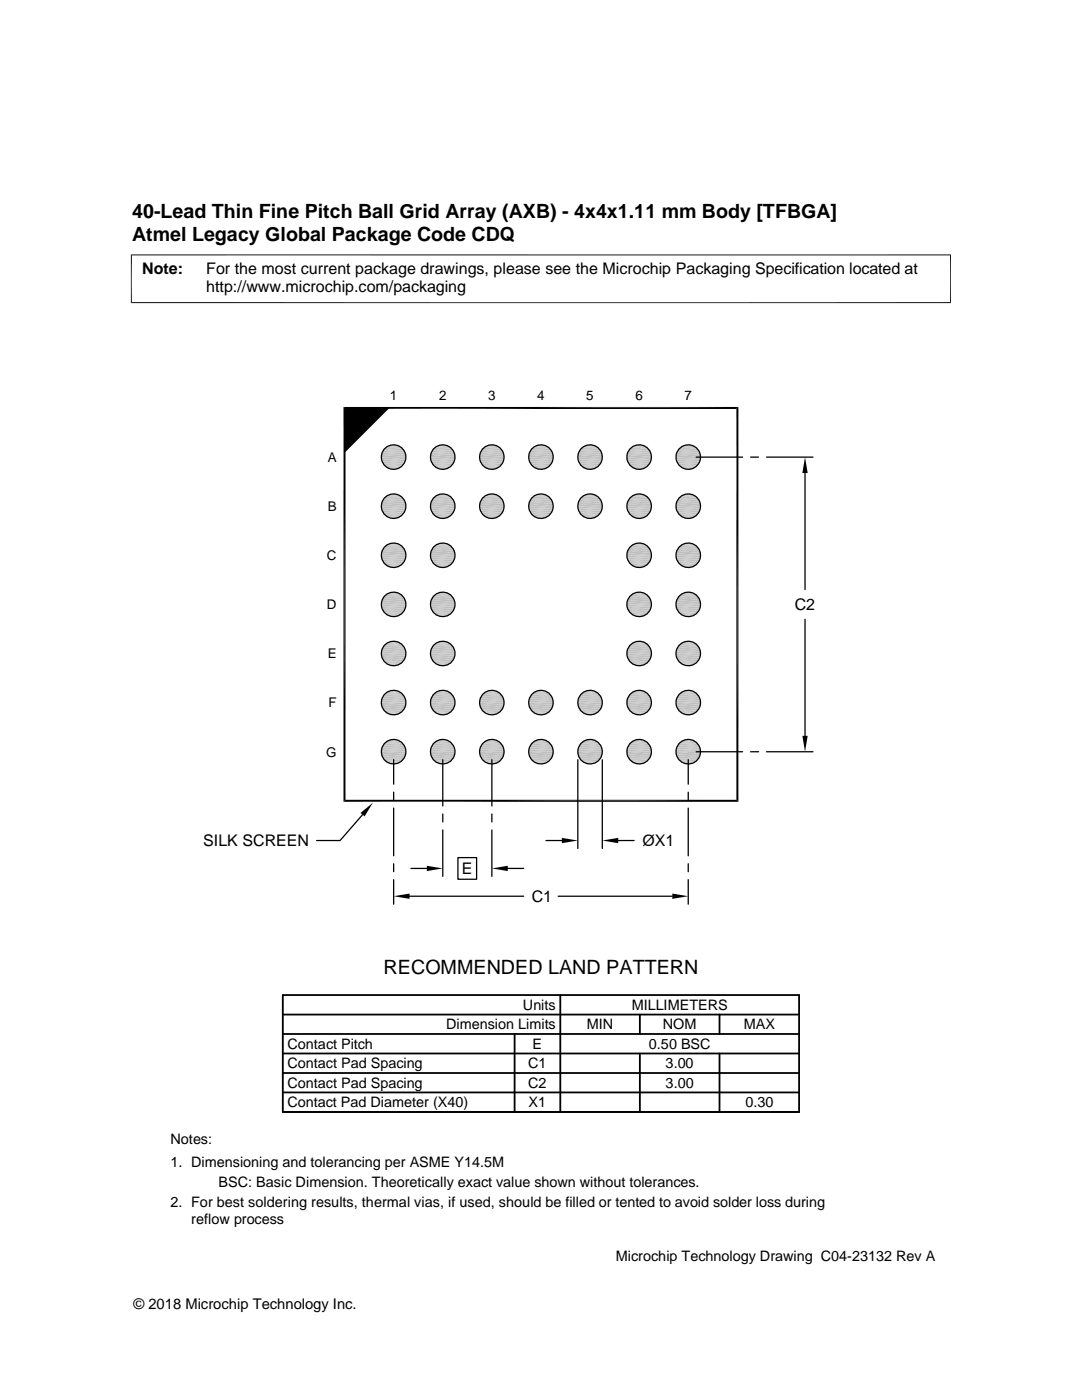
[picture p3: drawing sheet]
<svg xmlns="http://www.w3.org/2000/svg" width="216mm" height="279mm" viewBox="0 0 216 279" stroke-linecap="round" stroke-linejoin="round" font-family="sans-serif">
<path d="M68.7 81.4h8.8l-8.8 8.8z" fill="#000"/>
<path d="M68.5 81.4h78.8M68.7 81.2v78.8M147.1 81.2v78.8M68.5 159.8h78.8" fill="none" stroke="#000" stroke-width=".4"/>
<path d="M77.5 81.4l-8.8 8.8" fill="none" stroke="#000" stroke-width=".25"/>
<g fill="#c0c0c0">
<path d="M136.7 88.9h1.3z"/>
<path d="M137.1 88.8l.9 .1z"/>
<path d="M126.9 88.9h1.3z"/>
<path d="M127.3 88.8l.9 .1z"/>
<path d="M117.1 88.9h1.3z"/>
<path d="M117.5 88.8l.9 .1z"/>
<path d="M107.3 88.9h1.3z"/>
<path d="M107.7 88.8l.9 .1z"/>
<path d="M97.5 88.9h1.3z"/>
<path d="M97.9 88.8l.9 .1z"/>
<path d="M87.7 88.9h1.3z"/>
<path d="M88.1 88.8l.9 .1z"/>
<path d="M77.9 88.9h1.3z"/>
<path d="M78.3 88.8l.9 .1z"/>
</g>
<path d="M136.2 88.9h2.2" fill="none" stroke="#c0c0c0" stroke-width=".2"/>
<path d="M136.7 88.9h1.3l.4 .1z" fill="#c0c0c0"/>
<path d="M126.4 88.9h2.2" fill="none" stroke="#c0c0c0" stroke-width=".2"/>
<path d="M126.9 88.9h1.3l.4 .1z" fill="#c0c0c0"/>
<path d="M116.6 88.9h2.2" fill="none" stroke="#c0c0c0" stroke-width=".2"/>
<path d="M117.1 88.9h1.3l.4 .1z" fill="#c0c0c0"/>
<path d="M106.8 88.9h2.2" fill="none" stroke="#c0c0c0" stroke-width=".2"/>
<path d="M107.3 88.9h1.3l.4 .1z" fill="#c0c0c0"/>
<path d="M97 88.9h2.2" fill="none" stroke="#c0c0c0" stroke-width=".2"/>
<path d="M97.5 88.9h1.3l.4 .1z" fill="#c0c0c0"/>
<path d="M87.2 88.9h2.2" fill="none" stroke="#c0c0c0" stroke-width=".2"/>
<path d="M87.7 88.9h1.3l.4 .1z" fill="#c0c0c0"/>
<path d="M77.4 88.9h2.2" fill="none" stroke="#c0c0c0" stroke-width=".2"/>
<path d="M77.9 88.9h1.3l.4 .1z" fill="#c0c0c0"/>
<path d="M77.1 89.1h2.9M86.9 89.1h2.9M96.7 89.1h2.9M106.5 89.1h2.9M116.3 89.1h2.9M126.1 89.1h2.9M135.9 89.1h2.9" fill="none" stroke="#c0c0c0" stroke-width=".23"/>
<path d="M76.7 89.4h3.6M86.5 89.4h3.6M96.3 89.4h3.6M106.1 89.4h3.6M115.9 89.4h3.6M125.7 89.4h3.6M135.5 89.4h3.6" fill="none" stroke="#c0c0c0" stroke-width=".32"/>
<path d="M76.5 89.8h4.1M86.3 89.8h4.1M96.1 89.8h4.1M105.9 89.8h4.1M115.7 89.8h4.1M125.5 89.8h4.1M135.3 89.8h4.1" fill="none" stroke="#c0c0c0" stroke-width=".36"/>
<path d="M76.3 90.1h4.5M86.1 90.1h4.5M95.9 90.1h4.5M105.7 90.1h4.5M115.5 90.1h4.5M125.3 90.1h4.5M135.1 90.1h4.5" fill="none" stroke="#c0c0c0" stroke-width=".4"/>
<path d="M76.1 90.6h4.8M85.9 90.6h4.8M95.7 90.6h4.8M105.5 90.6h4.8M115.3 90.6h4.8M125.1 90.6h4.8M134.9 90.6h4.8" fill="none" stroke="#c0c0c0" stroke-width=".42"/>
<g fill="#c0c0c0">
<path d="M134.9 90.8l4.9 .4h-4.9z"/>
<path d="M134.9 90.8h4.8l.1 .4z"/>
<path d="M125.1 90.8l4.9 .4h-4.9z"/>
<path d="M125.1 90.8h4.8l.1 .4z"/>
<path d="M115.3 90.8l4.9 .4h-4.9z"/>
<path d="M115.3 90.8h4.8l.1 .4z"/>
<path d="M105.5 90.8l4.9 .4h-4.9z"/>
<path d="M105.5 90.8h4.8l.1 .4z"/>
<path d="M95.7 90.8l4.9 .4h-4.9z"/>
<path d="M95.7 90.8h4.8l.1 .4z"/>
<path d="M85.9 90.8l4.9 .4h-4.9z"/>
<path d="M85.9 90.8h4.8l.1 .4z"/>
<path d="M76.1 90.8l4.9 .4h-4.9z"/>
<path d="M76.1 90.8h4.8l.1 .4z"/>
</g>
<path d="M76.1 91.5h4.9M85.9 91.5h4.9M95.7 91.5h4.9M105.5 91.5h4.9M115.3 91.5h4.9M125.1 91.5h4.9M134.9 91.5h4.9" fill="none" stroke="#c0c0c0" stroke-width=".44"/>
<path d="M76.1 91.9h4.8M85.9 91.9h4.8M95.7 91.9h4.8M105.5 91.9h4.8M115.3 91.9h4.8M125.1 91.9h4.8M134.9 91.9h4.8" fill="none" stroke="#c0c0c0" stroke-width=".42"/>
<path d="M76.3 92.3h4.5M86.1 92.3h4.5M95.9 92.3h4.5M105.7 92.3h4.5M115.5 92.3h4.5M125.3 92.3h4.5M135.1 92.3h4.5" fill="none" stroke="#c0c0c0" stroke-width=".4"/>
<path d="M76.5 92.7h4.1M86.3 92.7h4.1M96.1 92.7h4.1M105.9 92.7h4.1M115.7 92.7h4.1M125.5 92.7h4.1M135.3 92.7h4.1" fill="none" stroke="#c0c0c0" stroke-width=".38"/>
<path d="M76.7 93h3.6M86.5 93h3.6M96.3 93h3.6M106.1 93h3.6M115.9 93h3.6M125.7 93h3.6M135.5 93h3.6" fill="none" stroke="#c0c0c0" stroke-width=".3"/>
<path d="M77.1 93.3h2.9M86.9 93.3h2.9M96.7 93.3h2.9M106.5 93.3h2.9M116.3 93.3h2.9M126.1 93.3h2.9M135.9 93.3h2.9" fill="none" stroke="#c0c0c0" stroke-width=".23"/>
<path d="M136.2 93.4l1.8 .2h-1.3z" fill="#c0c0c0"/>
<path d="M136.2 93.5h2.2" fill="none" stroke="#c0c0c0" stroke-width=".2"/>
<path d="M126.4 93.4l1.8 .2h-1.3z" fill="#c0c0c0"/>
<path d="M126.4 93.5h2.2" fill="none" stroke="#c0c0c0" stroke-width=".2"/>
<path d="M116.6 93.4l1.8 .2h-1.3z" fill="#c0c0c0"/>
<path d="M116.6 93.5h2.2" fill="none" stroke="#c0c0c0" stroke-width=".2"/>
<path d="M106.8 93.4l1.8 .2h-1.3z" fill="#c0c0c0"/>
<path d="M106.8 93.5h2.2" fill="none" stroke="#c0c0c0" stroke-width=".2"/>
<path d="M97 93.4l1.8 .2h-1.3z" fill="#c0c0c0"/>
<path d="M97 93.5h2.2" fill="none" stroke="#c0c0c0" stroke-width=".2"/>
<path d="M87.2 93.4l1.8 .2h-1.3z" fill="#c0c0c0"/>
<path d="M87.2 93.5h2.2" fill="none" stroke="#c0c0c0" stroke-width=".2"/>
<path d="M77.4 93.4l1.8 .2h-1.3z" fill="#c0c0c0"/>
<path d="M77.4 93.5h2.2" fill="none" stroke="#c0c0c0" stroke-width=".2"/>
<g fill="#c0c0c0">
<path d="M136.7 93.6l.9 .1z"/>
<path d="M136.7 93.6h1.3z"/>
<path d="M126.9 93.6l.9 .1z"/>
<path d="M126.9 93.6h1.3z"/>
<path d="M117.1 93.6l.9 .1z"/>
<path d="M117.1 93.6h1.3z"/>
<path d="M107.3 93.6l.9 .1z"/>
<path d="M107.3 93.6h1.3z"/>
<path d="M97.5 93.6l.9 .1z"/>
<path d="M97.5 93.6h1.3z"/>
<path d="M87.7 93.6l.9 .1z"/>
<path d="M87.7 93.6h1.3z"/>
<path d="M77.9 93.6l.9 .1z"/>
<path d="M77.9 93.6h1.3z"/>
<path d="M136.7 98.7h1.3z"/>
<path d="M137.1 98.6l.9 .1z"/>
<path d="M126.9 98.7h1.3z"/>
<path d="M127.3 98.6l.9 .1z"/>
<path d="M117.1 98.7h1.3z"/>
<path d="M117.5 98.6l.9 .1z"/>
<path d="M107.3 98.7h1.3z"/>
<path d="M107.7 98.6l.9 .1z"/>
<path d="M97.5 98.7h1.3z"/>
<path d="M97.9 98.6l.9 .1z"/>
<path d="M87.7 98.7h1.3z"/>
<path d="M88.1 98.6l.9 .1z"/>
<path d="M77.9 98.7h1.3z"/>
<path d="M78.3 98.6l.9 .1z"/>
</g>
<path d="M136.2 98.7h2.2" fill="none" stroke="#c0c0c0" stroke-width=".2"/>
<path d="M136.7 98.7h1.3l.4 .1z" fill="#c0c0c0"/>
<path d="M126.4 98.7h2.2" fill="none" stroke="#c0c0c0" stroke-width=".2"/>
<path d="M126.9 98.7h1.3l.4 .1z" fill="#c0c0c0"/>
<path d="M116.6 98.7h2.2" fill="none" stroke="#c0c0c0" stroke-width=".2"/>
<path d="M117.1 98.7h1.3l.4 .1z" fill="#c0c0c0"/>
<path d="M106.8 98.7h2.2" fill="none" stroke="#c0c0c0" stroke-width=".2"/>
<path d="M107.3 98.7h1.3l.4 .1z" fill="#c0c0c0"/>
<path d="M97 98.7h2.2" fill="none" stroke="#c0c0c0" stroke-width=".2"/>
<path d="M97.5 98.7h1.3l.4 .1z" fill="#c0c0c0"/>
<path d="M87.2 98.7h2.2" fill="none" stroke="#c0c0c0" stroke-width=".2"/>
<path d="M87.7 98.7h1.3l.4 .1z" fill="#c0c0c0"/>
<path d="M77.4 98.7h2.2" fill="none" stroke="#c0c0c0" stroke-width=".2"/>
<path d="M77.9 98.7h1.3l.4 .1z" fill="#c0c0c0"/>
<path d="M77.1 98.9h2.9M86.9 98.9h2.9M96.7 98.9h2.9M106.5 98.9h2.9M116.3 98.9h2.9M126.1 98.9h2.9M135.9 98.9h2.9" fill="none" stroke="#c0c0c0" stroke-width=".23"/>
<path d="M76.7 99.2h3.6M86.5 99.2h3.6M96.3 99.2h3.6M106.1 99.2h3.6M115.9 99.2h3.6M125.7 99.2h3.6M135.5 99.2h3.6" fill="none" stroke="#c0c0c0" stroke-width=".32"/>
<path d="M76.5 99.6h4.1M86.3 99.6h4.1M96.1 99.6h4.1M105.9 99.6h4.1M115.7 99.6h4.1M125.5 99.6h4.1M135.3 99.6h4.1" fill="none" stroke="#c0c0c0" stroke-width=".36"/>
<path d="M76.3 99.9h4.5M86.1 99.9h4.5M95.9 99.9h4.5M105.7 99.9h4.5M115.5 99.9h4.5M125.3 99.9h4.5M135.1 99.9h4.5" fill="none" stroke="#c0c0c0" stroke-width=".4"/>
<path d="M76.1 100.4h4.8M85.9 100.4h4.8M95.7 100.4h4.8M105.5 100.4h4.8M115.3 100.4h4.8M125.1 100.4h4.8M134.9 100.4h4.8" fill="none" stroke="#c0c0c0" stroke-width=".42"/>
<g fill="#c0c0c0">
<path d="M134.9 100.6l4.9 .4h-4.9z"/>
<path d="M134.9 100.6h4.8l.1 .4z"/>
<path d="M125.1 100.6l4.9 .4h-4.9z"/>
<path d="M125.1 100.6h4.8l.1 .4z"/>
<path d="M115.3 100.6l4.9 .4h-4.9z"/>
<path d="M115.3 100.6h4.8l.1 .4z"/>
<path d="M105.5 100.6l4.9 .4h-4.9z"/>
<path d="M105.5 100.6h4.8l.1 .4z"/>
<path d="M95.7 100.6l4.9 .4h-4.9z"/>
<path d="M95.7 100.6h4.8l.1 .4z"/>
<path d="M85.9 100.6l4.9 .4h-4.9z"/>
<path d="M85.9 100.6h4.8l.1 .4z"/>
<path d="M76.1 100.6l4.9 .4h-4.9z"/>
<path d="M76.1 100.6h4.8l.1 .4z"/>
</g>
<path d="M76.1 101.3h4.9M85.9 101.3h4.9M95.7 101.3h4.9M105.5 101.3h4.9M115.3 101.3h4.9M125.1 101.3h4.9M134.9 101.3h4.9" fill="none" stroke="#c0c0c0" stroke-width=".44"/>
<path d="M76.1 101.7h4.8M85.9 101.7h4.8M95.7 101.7h4.8M105.5 101.7h4.8M115.3 101.7h4.8M125.1 101.7h4.8M134.9 101.7h4.8" fill="none" stroke="#c0c0c0" stroke-width=".42"/>
<path d="M76.3 102.1h4.5M86.1 102.1h4.5M95.9 102.1h4.5M105.7 102.1h4.5M115.5 102.1h4.5M125.3 102.1h4.5M135.1 102.1h4.5" fill="none" stroke="#c0c0c0" stroke-width=".4"/>
<path d="M76.5 102.5h4.1M86.3 102.5h4.1M96.1 102.5h4.1M105.9 102.5h4.1M115.7 102.5h4.1M125.5 102.5h4.1M135.3 102.5h4.1" fill="none" stroke="#c0c0c0" stroke-width=".36"/>
<path d="M76.7 102.8h3.6M86.5 102.8h3.6M96.3 102.8h3.6M106.1 102.8h3.6M115.9 102.8h3.6M125.7 102.8h3.6M135.5 102.8h3.6" fill="none" stroke="#c0c0c0" stroke-width=".32"/>
<path d="M77.1 103.1h2.9M86.9 103.1h2.9M96.7 103.1h2.9M106.5 103.1h2.9M116.3 103.1h2.9M126.1 103.1h2.9M135.9 103.1h2.9" fill="none" stroke="#c0c0c0" stroke-width=".23"/>
<path d="M136.2 103.2l1.8 .2h-1.3z" fill="#c0c0c0"/>
<path d="M136.2 103.3h2.2" fill="none" stroke="#c0c0c0" stroke-width=".2"/>
<path d="M126.4 103.2l1.8 .2h-1.3z" fill="#c0c0c0"/>
<path d="M126.4 103.3h2.2" fill="none" stroke="#c0c0c0" stroke-width=".2"/>
<path d="M116.6 103.2l1.8 .2h-1.3z" fill="#c0c0c0"/>
<path d="M116.6 103.3h2.2" fill="none" stroke="#c0c0c0" stroke-width=".2"/>
<path d="M106.8 103.2l1.8 .2h-1.3z" fill="#c0c0c0"/>
<path d="M106.8 103.3h2.2" fill="none" stroke="#c0c0c0" stroke-width=".2"/>
<path d="M97 103.2l1.8 .2h-1.3z" fill="#c0c0c0"/>
<path d="M97 103.3h2.2" fill="none" stroke="#c0c0c0" stroke-width=".2"/>
<path d="M87.2 103.2l1.8 .2h-1.3z" fill="#c0c0c0"/>
<path d="M87.2 103.3h2.2" fill="none" stroke="#c0c0c0" stroke-width=".2"/>
<path d="M77.4 103.2l1.8 .2h-1.3z" fill="#c0c0c0"/>
<path d="M77.4 103.3h2.2" fill="none" stroke="#c0c0c0" stroke-width=".2"/>
<g fill="#c0c0c0">
<path d="M136.7 103.4l.9 .1z"/>
<path d="M136.7 103.4h1.3z"/>
<path d="M126.9 103.4l.9 .1z"/>
<path d="M126.9 103.4h1.3z"/>
<path d="M117.1 103.4l.9 .1z"/>
<path d="M117.1 103.4h1.3z"/>
<path d="M107.3 103.4l.9 .1z"/>
<path d="M107.3 103.4h1.3z"/>
<path d="M97.5 103.4l.9 .1z"/>
<path d="M97.5 103.4h1.3z"/>
<path d="M87.7 103.4l.9 .1z"/>
<path d="M87.7 103.4h1.3z"/>
<path d="M77.9 103.4l.9 .1z"/>
<path d="M77.9 103.4h1.3z"/>
<path d="M136.7 108.5h1.3z"/>
<path d="M137.1 108.4l.9 .1z"/>
<path d="M126.9 108.5h1.3z"/>
<path d="M127.3 108.4l.9 .1z"/>
<path d="M87.7 108.5h1.3z"/>
<path d="M88.1 108.4l.9 .1z"/>
<path d="M77.9 108.5h1.3z"/>
<path d="M78.3 108.4l.9 .1z"/>
</g>
<path d="M136.2 108.5h2.2" fill="none" stroke="#c0c0c0" stroke-width=".2"/>
<path d="M136.7 108.5h1.3l.4 .1z" fill="#c0c0c0"/>
<path d="M126.4 108.5h2.2" fill="none" stroke="#c0c0c0" stroke-width=".2"/>
<path d="M126.9 108.5h1.3l.4 .1z" fill="#c0c0c0"/>
<path d="M87.2 108.5h2.2" fill="none" stroke="#c0c0c0" stroke-width=".2"/>
<path d="M87.7 108.5h1.3l.4 .1z" fill="#c0c0c0"/>
<path d="M77.4 108.5h2.2" fill="none" stroke="#c0c0c0" stroke-width=".2"/>
<path d="M77.9 108.5h1.3l.4 .1z" fill="#c0c0c0"/>
<path d="M77.1 108.7h2.9M86.9 108.7h2.9M126.1 108.7h2.9M135.9 108.7h2.9" fill="none" stroke="#c0c0c0" stroke-width=".23"/>
<path d="M76.7 109h3.6M86.5 109h3.6M125.7 109h3.6M135.5 109h3.6" fill="none" stroke="#c0c0c0" stroke-width=".32"/>
<path d="M76.5 109.4h4.1M86.3 109.4h4.1M125.5 109.4h4.1M135.3 109.4h4.1" fill="none" stroke="#c0c0c0" stroke-width=".36"/>
<path d="M76.3 109.7h4.5M86.1 109.7h4.5M125.3 109.7h4.5M135.1 109.7h4.5" fill="none" stroke="#c0c0c0" stroke-width=".4"/>
<path d="M76.1 110.2h4.8M85.9 110.2h4.8M125.1 110.2h4.8M134.9 110.2h4.8" fill="none" stroke="#c0c0c0" stroke-width=".42"/>
<g fill="#c0c0c0">
<path d="M134.9 110.4l4.9 .4h-4.9z"/>
<path d="M134.9 110.4h4.8l.1 .4z"/>
<path d="M125.1 110.4l4.9 .4h-4.9z"/>
<path d="M125.1 110.4h4.8l.1 .4z"/>
<path d="M85.9 110.4l4.9 .4h-4.9z"/>
<path d="M85.9 110.4h4.8l.1 .4z"/>
<path d="M76.1 110.4l4.9 .4h-4.9z"/>
<path d="M76.1 110.4h4.8l.1 .4z"/>
</g>
<path d="M76.1 111.1h4.9M85.9 111.1h4.9M125.1 111.1h4.9M134.9 111.1h4.9" fill="none" stroke="#c0c0c0" stroke-width=".44"/>
<path d="M76.1 111.5h4.8M85.9 111.5h4.8M125.1 111.5h4.8M134.9 111.5h4.8" fill="none" stroke="#c0c0c0" stroke-width=".42"/>
<path d="M76.3 111.9h4.5M86.1 111.9h4.5M125.3 111.9h4.5M135.1 111.9h4.5" fill="none" stroke="#c0c0c0" stroke-width=".4"/>
<path d="M76.5 112.3h4.1M86.3 112.3h4.1M125.5 112.3h4.1M135.3 112.3h4.1" fill="none" stroke="#c0c0c0" stroke-width=".36"/>
<path d="M76.7 112.6h3.6M86.5 112.6h3.6M125.7 112.6h3.6M135.5 112.6h3.6" fill="none" stroke="#c0c0c0" stroke-width=".32"/>
<path d="M77.1 112.9h2.9M86.9 112.9h2.9M126.1 112.9h2.9M135.9 112.9h2.9" fill="none" stroke="#c0c0c0" stroke-width=".23"/>
<path d="M136.2 113l1.8 .2h-1.3z" fill="#c0c0c0"/>
<path d="M136.2 113.1h2.2" fill="none" stroke="#c0c0c0" stroke-width=".2"/>
<path d="M126.4 113l1.8 .2h-1.3z" fill="#c0c0c0"/>
<path d="M126.4 113.1h2.2" fill="none" stroke="#c0c0c0" stroke-width=".2"/>
<path d="M87.2 113l1.8 .2h-1.3z" fill="#c0c0c0"/>
<path d="M87.2 113.1h2.2" fill="none" stroke="#c0c0c0" stroke-width=".2"/>
<path d="M77.4 113l1.8 .2h-1.3z" fill="#c0c0c0"/>
<path d="M77.4 113.1h2.2" fill="none" stroke="#c0c0c0" stroke-width=".2"/>
<g fill="#c0c0c0">
<path d="M136.7 113.2l.9 .1z"/>
<path d="M136.7 113.2h1.3z"/>
<path d="M126.9 113.2l.9 .1z"/>
<path d="M126.9 113.2h1.3z"/>
<path d="M87.7 113.2l.9 .1z"/>
<path d="M87.7 113.2h1.3z"/>
<path d="M77.9 113.2l.9 .1z"/>
<path d="M77.9 113.2h1.3z"/>
<path d="M136.7 118.3h1.3z"/>
<path d="M137.1 118.2l.9 .1z"/>
<path d="M126.9 118.3h1.3z"/>
<path d="M127.3 118.2l.9 .1z"/>
<path d="M87.7 118.3h1.3z"/>
<path d="M88.1 118.2l.9 .1z"/>
<path d="M77.9 118.3h1.3z"/>
<path d="M78.3 118.2l.9 .1z"/>
</g>
<path d="M136.2 118.3h2.2" fill="none" stroke="#c0c0c0" stroke-width=".2"/>
<path d="M136.7 118.3h1.3l.4 .1z" fill="#c0c0c0"/>
<path d="M126.4 118.3h2.2" fill="none" stroke="#c0c0c0" stroke-width=".2"/>
<path d="M126.9 118.3h1.3l.4 .1z" fill="#c0c0c0"/>
<path d="M87.2 118.3h2.2" fill="none" stroke="#c0c0c0" stroke-width=".2"/>
<path d="M87.7 118.3h1.3l.4 .1z" fill="#c0c0c0"/>
<path d="M77.4 118.3h2.2" fill="none" stroke="#c0c0c0" stroke-width=".2"/>
<path d="M77.9 118.3h1.3l.4 .1z" fill="#c0c0c0"/>
<path d="M77.1 118.5h2.9M86.9 118.5h2.9M126.1 118.5h2.9M135.9 118.5h2.9" fill="none" stroke="#c0c0c0" stroke-width=".23"/>
<path d="M76.7 118.8h3.6M86.5 118.8h3.6M125.7 118.8h3.6M135.5 118.8h3.6" fill="none" stroke="#c0c0c0" stroke-width=".32"/>
<path d="M76.5 119.2h4.1M86.3 119.2h4.1M125.5 119.2h4.1M135.3 119.2h4.1" fill="none" stroke="#c0c0c0" stroke-width=".36"/>
<path d="M76.3 119.5h4.5M86.1 119.5h4.5M125.3 119.5h4.5M135.1 119.5h4.5" fill="none" stroke="#c0c0c0" stroke-width=".4"/>
<path d="M76.1 120h4.8M85.9 120h4.8M125.1 120h4.8M134.9 120h4.8" fill="none" stroke="#c0c0c0" stroke-width=".42"/>
<path d="M76.1 120.4h4.9M85.9 120.4h4.9M125.1 120.4h4.9M134.9 120.4h4.9" fill="none" stroke="#c0c0c0" stroke-width=".44"/>
<g fill="#c0c0c0">
<path d="M134.9 120.6l4.8 .5h-4.8z"/>
<path d="M134.9 120.6h4.9l-.1 .5z"/>
<path d="M125.1 120.6l4.8 .5h-4.8z"/>
<path d="M125.1 120.6h4.9l-.1 .5z"/>
<path d="M85.9 120.6l4.8 .5h-4.8z"/>
<path d="M85.9 120.6h4.9l-.1 .5z"/>
<path d="M76.1 120.6l4.8 .5h-4.8z"/>
<path d="M76.1 120.6h4.9l-.1 .5z"/>
</g>
<path d="M76.1 121.3h4.8M85.9 121.3h4.8M125.1 121.3h4.8M134.9 121.3h4.8" fill="none" stroke="#c0c0c0" stroke-width=".42"/>
<path d="M76.3 121.7h4.5M86.1 121.7h4.5M125.3 121.7h4.5M135.1 121.7h4.5" fill="none" stroke="#c0c0c0" stroke-width=".4"/>
<path d="M76.5 122.1h4.1M86.3 122.1h4.1M125.5 122.1h4.1M135.3 122.1h4.1" fill="none" stroke="#c0c0c0" stroke-width=".36"/>
<path d="M76.7 122.4h3.6M86.5 122.4h3.6M125.7 122.4h3.6M135.5 122.4h3.6" fill="none" stroke="#c0c0c0" stroke-width=".32"/>
<path d="M77.1 122.7h2.9M86.9 122.7h2.9M126.1 122.7h2.9M135.9 122.7h2.9" fill="none" stroke="#c0c0c0" stroke-width=".23"/>
<path d="M136.2 122.8l1.8 .2h-1.3z" fill="#c0c0c0"/>
<path d="M136.2 122.9h2.2" fill="none" stroke="#c0c0c0" stroke-width=".2"/>
<path d="M126.4 122.8l1.8 .2h-1.3z" fill="#c0c0c0"/>
<path d="M126.4 122.9h2.2" fill="none" stroke="#c0c0c0" stroke-width=".2"/>
<path d="M87.2 122.8l1.8 .2h-1.3z" fill="#c0c0c0"/>
<path d="M87.2 122.9h2.2" fill="none" stroke="#c0c0c0" stroke-width=".2"/>
<path d="M77.4 122.8l1.8 .2h-1.3z" fill="#c0c0c0"/>
<path d="M77.4 122.9h2.2" fill="none" stroke="#c0c0c0" stroke-width=".2"/>
<g fill="#c0c0c0">
<path d="M136.7 123l.9 .1z"/>
<path d="M136.7 123h1.3z"/>
<path d="M126.9 123l.9 .1z"/>
<path d="M126.9 123h1.3z"/>
<path d="M87.7 123l.9 .1z"/>
<path d="M87.7 123h1.3z"/>
<path d="M77.9 123l.9 .1z"/>
<path d="M77.9 123h1.3z"/>
<path d="M136.7 128.1h1.3z"/>
<path d="M137.1 128l.9 .1z"/>
<path d="M126.9 128.1h1.3z"/>
<path d="M127.3 128l.9 .1z"/>
<path d="M87.7 128.1h1.3z"/>
<path d="M88.1 128l.9 .1z"/>
<path d="M77.9 128.1h1.3z"/>
<path d="M78.3 128l.9 .1z"/>
</g>
<path d="M136.2 128.1h2.2" fill="none" stroke="#c0c0c0" stroke-width=".2"/>
<path d="M136.7 128.1h1.3l.4 .1z" fill="#c0c0c0"/>
<path d="M126.4 128.1h2.2" fill="none" stroke="#c0c0c0" stroke-width=".2"/>
<path d="M126.9 128.1h1.3l.4 .1z" fill="#c0c0c0"/>
<path d="M87.2 128.1h2.2" fill="none" stroke="#c0c0c0" stroke-width=".2"/>
<path d="M87.7 128.1h1.3l.4 .1z" fill="#c0c0c0"/>
<path d="M77.4 128.1h2.2" fill="none" stroke="#c0c0c0" stroke-width=".2"/>
<path d="M77.9 128.1h1.3l.4 .1z" fill="#c0c0c0"/>
<path d="M77.1 128.3h2.9M86.9 128.3h2.9M126.1 128.3h2.9M135.9 128.3h2.9" fill="none" stroke="#c0c0c0" stroke-width=".23"/>
<path d="M76.7 128.6h3.6M86.5 128.6h3.6M125.7 128.6h3.6M135.5 128.6h3.6" fill="none" stroke="#c0c0c0" stroke-width=".32"/>
<path d="M76.5 129h4.1M86.3 129h4.1M125.5 129h4.1M135.3 129h4.1" fill="none" stroke="#c0c0c0" stroke-width=".36"/>
<path d="M76.3 129.3h4.5M86.1 129.3h4.5M125.3 129.3h4.5M135.1 129.3h4.5" fill="none" stroke="#c0c0c0" stroke-width=".4"/>
<path d="M76.1 129.8h4.8M85.9 129.8h4.8M125.1 129.8h4.8M134.9 129.8h4.8" fill="none" stroke="#c0c0c0" stroke-width=".42"/>
<path d="M76.1 130.2h4.9M85.9 130.2h4.9M125.1 130.2h4.9M134.9 130.2h4.9" fill="none" stroke="#c0c0c0" stroke-width=".44"/>
<g fill="#c0c0c0">
<path d="M134.9 130.4l4.8 .5h-4.8z"/>
<path d="M134.9 130.4h4.9l-.1 .5z"/>
<path d="M125.1 130.4l4.8 .5h-4.8z"/>
<path d="M125.1 130.4h4.9l-.1 .5z"/>
<path d="M85.9 130.4l4.8 .5h-4.8z"/>
<path d="M85.9 130.4h4.9l-.1 .5z"/>
<path d="M76.1 130.4l4.8 .5h-4.8z"/>
<path d="M76.1 130.4h4.9l-.1 .5z"/>
</g>
<path d="M76.1 131.1h4.8M85.9 131.1h4.8M125.1 131.1h4.8M134.9 131.1h4.8" fill="none" stroke="#c0c0c0" stroke-width=".42"/>
<path d="M76.3 131.5h4.5M86.1 131.5h4.5M125.3 131.5h4.5M135.1 131.5h4.5" fill="none" stroke="#c0c0c0" stroke-width=".4"/>
<path d="M76.5 131.9h4.1M86.3 131.9h4.1M125.5 131.9h4.1M135.3 131.9h4.1" fill="none" stroke="#c0c0c0" stroke-width=".36"/>
<path d="M76.7 132.2h3.6M86.5 132.2h3.6M125.7 132.2h3.6M135.5 132.2h3.6" fill="none" stroke="#c0c0c0" stroke-width=".32"/>
<path d="M77.1 132.5h2.9M86.9 132.5h2.9M126.1 132.5h2.9M135.9 132.5h2.9" fill="none" stroke="#c0c0c0" stroke-width=".23"/>
<path d="M136.2 132.6l1.8 .2h-1.3z" fill="#c0c0c0"/>
<path d="M136.2 132.7h2.2" fill="none" stroke="#c0c0c0" stroke-width=".2"/>
<path d="M126.4 132.6l1.8 .2h-1.3z" fill="#c0c0c0"/>
<path d="M126.4 132.7h2.2" fill="none" stroke="#c0c0c0" stroke-width=".2"/>
<path d="M87.2 132.6l1.8 .2h-1.3z" fill="#c0c0c0"/>
<path d="M87.2 132.7h2.2" fill="none" stroke="#c0c0c0" stroke-width=".2"/>
<path d="M77.4 132.6l1.8 .2h-1.3z" fill="#c0c0c0"/>
<path d="M77.4 132.7h2.2" fill="none" stroke="#c0c0c0" stroke-width=".2"/>
<g fill="#c0c0c0">
<path d="M136.7 132.8l.9 .1z"/>
<path d="M136.7 132.8h1.3z"/>
<path d="M126.9 132.8l.9 .1z"/>
<path d="M126.9 132.8h1.3z"/>
<path d="M87.7 132.8l.9 .1z"/>
<path d="M87.7 132.8h1.3z"/>
<path d="M77.9 132.8l.9 .1z"/>
<path d="M77.9 132.8h1.3z"/>
<path d="M136.7 137.9h1.3z"/>
<path d="M137.1 137.8l.9 .1z"/>
<path d="M126.9 137.9h1.3z"/>
<path d="M127.3 137.8l.9 .1z"/>
<path d="M117.1 137.9h1.3z"/>
<path d="M117.5 137.8l.9 .1z"/>
<path d="M107.3 137.9h1.3z"/>
<path d="M107.7 137.8l.9 .1z"/>
<path d="M97.5 137.9h1.3z"/>
<path d="M97.9 137.8l.9 .1z"/>
<path d="M87.7 137.9h1.3z"/>
<path d="M88.1 137.8l.9 .1z"/>
<path d="M77.9 137.9h1.3z"/>
<path d="M78.3 137.8l.9 .1z"/>
</g>
<path d="M136.2 137.9h2.2" fill="none" stroke="#c0c0c0" stroke-width=".2"/>
<path d="M136.7 137.9h1.3l.4 .1z" fill="#c0c0c0"/>
<path d="M126.4 137.9h2.2" fill="none" stroke="#c0c0c0" stroke-width=".2"/>
<path d="M126.9 137.9h1.3l.4 .1z" fill="#c0c0c0"/>
<path d="M116.6 137.9h2.2" fill="none" stroke="#c0c0c0" stroke-width=".2"/>
<path d="M117.1 137.9h1.3l.4 .1z" fill="#c0c0c0"/>
<path d="M106.8 137.9h2.2" fill="none" stroke="#c0c0c0" stroke-width=".2"/>
<path d="M107.3 137.9h1.3l.4 .1z" fill="#c0c0c0"/>
<path d="M97 137.9h2.2" fill="none" stroke="#c0c0c0" stroke-width=".2"/>
<path d="M97.5 137.9h1.3l.4 .1z" fill="#c0c0c0"/>
<path d="M87.2 137.9h2.2" fill="none" stroke="#c0c0c0" stroke-width=".2"/>
<path d="M87.7 137.9h1.3l.4 .1z" fill="#c0c0c0"/>
<path d="M77.4 137.9h2.2" fill="none" stroke="#c0c0c0" stroke-width=".2"/>
<path d="M77.9 137.9h1.3l.4 .1z" fill="#c0c0c0"/>
<path d="M77.1 138.1h2.9M86.9 138.1h2.9M96.7 138.1h2.9M106.5 138.1h2.9M116.3 138.1h2.9M126.1 138.1h2.9M135.9 138.1h2.9" fill="none" stroke="#c0c0c0" stroke-width=".23"/>
<path d="M76.7 138.4h3.6M86.5 138.4h3.6M96.3 138.4h3.6M106.1 138.4h3.6M115.9 138.4h3.6M125.7 138.4h3.6M135.5 138.4h3.6" fill="none" stroke="#c0c0c0" stroke-width=".32"/>
<path d="M76.5 138.8h4.1M86.3 138.8h4.1M96.1 138.8h4.1M105.9 138.8h4.1M115.7 138.8h4.1M125.5 138.8h4.1M135.3 138.8h4.1" fill="none" stroke="#c0c0c0" stroke-width=".36"/>
<path d="M76.3 139.1h4.5M86.1 139.1h4.5M95.9 139.1h4.5M105.7 139.1h4.5M115.5 139.1h4.5M125.3 139.1h4.5M135.1 139.1h4.5" fill="none" stroke="#c0c0c0" stroke-width=".4"/>
<path d="M76.1 139.6h4.8M85.9 139.6h4.8M95.7 139.6h4.8M105.5 139.6h4.8M115.3 139.6h4.8M125.1 139.6h4.8M134.9 139.6h4.8" fill="none" stroke="#c0c0c0" stroke-width=".42"/>
<path d="M76.1 140h4.9M85.9 140h4.9M95.7 140h4.9M105.5 140h4.9M115.3 140h4.9M125.1 140h4.9M134.9 140h4.9" fill="none" stroke="#c0c0c0" stroke-width=".44"/>
<g fill="#c0c0c0">
<path d="M134.9 140.2l4.8 .5h-4.8z"/>
<path d="M134.9 140.2h4.9l-.1 .5z"/>
<path d="M125.1 140.2l4.8 .5h-4.8z"/>
<path d="M125.1 140.2h4.9l-.1 .5z"/>
<path d="M115.3 140.2l4.8 .5h-4.8z"/>
<path d="M115.3 140.2h4.9l-.1 .5z"/>
<path d="M105.5 140.2l4.8 .5h-4.8z"/>
<path d="M105.5 140.2h4.9l-.1 .5z"/>
<path d="M95.7 140.2l4.8 .5h-4.8z"/>
<path d="M95.7 140.2h4.9l-.1 .5z"/>
<path d="M85.9 140.2l4.8 .5h-4.8z"/>
<path d="M85.9 140.2h4.9l-.1 .5z"/>
<path d="M76.1 140.2l4.8 .5h-4.8z"/>
<path d="M76.1 140.2h4.9l-.1 .5z"/>
</g>
<path d="M76.1 140.9h4.8M85.9 140.9h4.8M95.7 140.9h4.8M105.5 140.9h4.8M115.3 140.9h4.8M125.1 140.9h4.8M134.9 140.9h4.8" fill="none" stroke="#c0c0c0" stroke-width=".42"/>
<path d="M76.3 141.3h4.5M86.1 141.3h4.5M95.9 141.3h4.5M105.7 141.3h4.5M115.5 141.3h4.5M125.3 141.3h4.5M135.1 141.3h4.5" fill="none" stroke="#c0c0c0" stroke-width=".4"/>
<path d="M76.5 141.7h4.1M86.3 141.7h4.1M96.1 141.7h4.1M105.9 141.7h4.1M115.7 141.7h4.1M125.5 141.7h4.1M135.3 141.7h4.1" fill="none" stroke="#c0c0c0" stroke-width=".36"/>
<path d="M76.7 142h3.6M86.5 142h3.6M96.3 142h3.6M106.1 142h3.6M115.9 142h3.6M125.7 142h3.6M135.5 142h3.6" fill="none" stroke="#c0c0c0" stroke-width=".32"/>
<path d="M77.1 142.3h2.9M86.9 142.3h2.9M96.7 142.3h2.9M106.5 142.3h2.9M116.3 142.3h2.9M126.1 142.3h2.9M135.9 142.3h2.9" fill="none" stroke="#c0c0c0" stroke-width=".23"/>
<path d="M136.2 142.4l1.8 .2h-1.3z" fill="#c0c0c0"/>
<path d="M136.2 142.5h2.2" fill="none" stroke="#c0c0c0" stroke-width=".2"/>
<path d="M126.4 142.4l1.8 .2h-1.3z" fill="#c0c0c0"/>
<path d="M126.4 142.5h2.2" fill="none" stroke="#c0c0c0" stroke-width=".2"/>
<path d="M116.6 142.4l1.8 .2h-1.3z" fill="#c0c0c0"/>
<path d="M116.6 142.5h2.2" fill="none" stroke="#c0c0c0" stroke-width=".2"/>
<path d="M106.8 142.4l1.8 .2h-1.3z" fill="#c0c0c0"/>
<path d="M106.8 142.5h2.2" fill="none" stroke="#c0c0c0" stroke-width=".2"/>
<path d="M97 142.4l1.8 .2h-1.3z" fill="#c0c0c0"/>
<path d="M97 142.5h2.2" fill="none" stroke="#c0c0c0" stroke-width=".2"/>
<path d="M87.2 142.4l1.8 .2h-1.3z" fill="#c0c0c0"/>
<path d="M87.2 142.5h2.2" fill="none" stroke="#c0c0c0" stroke-width=".2"/>
<path d="M77.4 142.4l1.8 .2h-1.3z" fill="#c0c0c0"/>
<path d="M77.4 142.5h2.2" fill="none" stroke="#c0c0c0" stroke-width=".2"/>
<g fill="#c0c0c0">
<path d="M136.7 142.6l.9 .1z"/>
<path d="M136.7 142.6h1.3z"/>
<path d="M126.9 142.6l.9 .1z"/>
<path d="M126.9 142.6h1.3z"/>
<path d="M117.1 142.6l.9 .1z"/>
<path d="M117.1 142.6h1.3z"/>
<path d="M107.3 142.6l.9 .1z"/>
<path d="M107.3 142.6h1.3z"/>
<path d="M97.5 142.6l.9 .1z"/>
<path d="M97.5 142.6h1.3z"/>
<path d="M87.7 142.6l.9 .1z"/>
<path d="M87.7 142.6h1.3z"/>
<path d="M77.9 142.6l.9 .1z"/>
<path d="M77.9 142.6h1.3z"/>
<path d="M136.7 147.7h1.3z"/>
<path d="M137.1 147.6l.9 .1z"/>
<path d="M126.9 147.7h1.3z"/>
<path d="M127.3 147.6l.9 .1z"/>
<path d="M117.1 147.7h1.3z"/>
<path d="M117.5 147.6l.9 .1z"/>
<path d="M107.3 147.7h1.3z"/>
<path d="M107.7 147.6l.9 .1z"/>
<path d="M97.5 147.7h1.3z"/>
<path d="M97.9 147.6l.9 .1z"/>
<path d="M87.7 147.7h1.3z"/>
<path d="M88.1 147.6l.9 .1z"/>
<path d="M77.9 147.7h1.3z"/>
<path d="M78.3 147.6l.9 .1z"/>
</g>
<path d="M136.2 147.7h2.2" fill="none" stroke="#c0c0c0" stroke-width=".2"/>
<path d="M136.7 147.7h1.3l.4 .1z" fill="#c0c0c0"/>
<path d="M126.4 147.7h2.2" fill="none" stroke="#c0c0c0" stroke-width=".2"/>
<path d="M126.9 147.7h1.3l.4 .1z" fill="#c0c0c0"/>
<path d="M116.6 147.7h2.2" fill="none" stroke="#c0c0c0" stroke-width=".2"/>
<path d="M117.1 147.7h1.3l.4 .1z" fill="#c0c0c0"/>
<path d="M106.8 147.7h2.2" fill="none" stroke="#c0c0c0" stroke-width=".2"/>
<path d="M107.3 147.7h1.3l.4 .1z" fill="#c0c0c0"/>
<path d="M97 147.7h2.2" fill="none" stroke="#c0c0c0" stroke-width=".2"/>
<path d="M97.5 147.7h1.3l.4 .1z" fill="#c0c0c0"/>
<path d="M87.2 147.7h2.2" fill="none" stroke="#c0c0c0" stroke-width=".2"/>
<path d="M87.7 147.7h1.3l.4 .1z" fill="#c0c0c0"/>
<path d="M77.4 147.7h2.2" fill="none" stroke="#c0c0c0" stroke-width=".2"/>
<path d="M77.9 147.7h1.3l.4 .1z" fill="#c0c0c0"/>
<path d="M77.1 147.9h2.9M86.9 147.9h2.9M96.7 147.9h2.9M106.5 147.9h2.9M116.3 147.9h2.9M126.1 147.9h2.9M135.9 147.9h2.9" fill="none" stroke="#c0c0c0" stroke-width=".23"/>
<path d="M76.7 148.2h3.6M86.5 148.2h3.6M96.3 148.2h3.6M106.1 148.2h3.6M115.9 148.2h3.6M125.7 148.2h3.6M135.5 148.2h3.6" fill="none" stroke="#c0c0c0" stroke-width=".3"/>
<path d="M76.5 148.5h4.1M86.3 148.5h4.1M96.1 148.5h4.1M105.9 148.5h4.1M115.7 148.5h4.1M125.5 148.5h4.1M135.3 148.5h4.1" fill="none" stroke="#c0c0c0" stroke-width=".38"/>
<path d="M76.3 148.9h4.5M86.1 148.9h4.5M95.9 148.9h4.5M105.7 148.9h4.5M115.5 148.9h4.5M125.3 148.9h4.5M135.1 148.9h4.5" fill="none" stroke="#c0c0c0" stroke-width=".4"/>
<path d="M76.1 149.4h4.8M85.9 149.4h4.8M95.7 149.4h4.8M105.5 149.4h4.8M115.3 149.4h4.8M125.1 149.4h4.8M134.9 149.4h4.8" fill="none" stroke="#c0c0c0" stroke-width=".42"/>
<path d="M76.1 149.8h4.9M85.9 149.8h4.9M95.7 149.8h4.9M105.5 149.8h4.9M115.3 149.8h4.9M125.1 149.8h4.9M134.9 149.8h4.9" fill="none" stroke="#c0c0c0" stroke-width=".44"/>
<g fill="#c0c0c0">
<path d="M134.9 150l4.8 .5h-4.8z"/>
<path d="M134.9 150h4.9l-.1 .5z"/>
<path d="M125.1 150l4.8 .5h-4.8z"/>
<path d="M125.1 150h4.9l-.1 .5z"/>
<path d="M115.3 150l4.8 .5h-4.8z"/>
<path d="M115.3 150h4.9l-.1 .5z"/>
<path d="M105.5 150l4.8 .5h-4.8z"/>
<path d="M105.5 150h4.9l-.1 .5z"/>
<path d="M95.7 150l4.8 .5h-4.8z"/>
<path d="M95.7 150h4.9l-.1 .5z"/>
<path d="M85.9 150l4.8 .5h-4.8z"/>
<path d="M85.9 150h4.9l-.1 .5z"/>
<path d="M76.1 150l4.8 .5h-4.8z"/>
<path d="M76.1 150h4.9l-.1 .5z"/>
</g>
<path d="M76.1 150.7h4.8M85.9 150.7h4.8M95.7 150.7h4.8M105.5 150.7h4.8M115.3 150.7h4.8M125.1 150.7h4.8M134.9 150.7h4.8" fill="none" stroke="#c0c0c0" stroke-width=".42"/>
<path d="M76.3 151.1h4.5M86.1 151.1h4.5M95.9 151.1h4.5M105.7 151.1h4.5M115.5 151.1h4.5M125.3 151.1h4.5M135.1 151.1h4.5" fill="none" stroke="#c0c0c0" stroke-width=".4"/>
<path d="M76.5 151.5h4.1M86.3 151.5h4.1M96.1 151.5h4.1M105.9 151.5h4.1M115.7 151.5h4.1M125.5 151.5h4.1M135.3 151.5h4.1" fill="none" stroke="#c0c0c0" stroke-width=".36"/>
<path d="M76.7 151.8h3.6M86.5 151.8h3.6M96.3 151.8h3.6M106.1 151.8h3.6M115.9 151.8h3.6M125.7 151.8h3.6M135.5 151.8h3.6" fill="none" stroke="#c0c0c0" stroke-width=".32"/>
<path d="M77.1 152.1h2.9M86.9 152.1h2.9M96.7 152.1h2.9M106.5 152.1h2.9M116.3 152.1h2.9M126.1 152.1h2.9M135.9 152.1h2.9" fill="none" stroke="#c0c0c0" stroke-width=".23"/>
<path d="M136.2 152.2l1.8 .2h-1.3z" fill="#c0c0c0"/>
<path d="M136.2 152.3h2.2" fill="none" stroke="#c0c0c0" stroke-width=".2"/>
<path d="M126.4 152.2l1.8 .2h-1.3z" fill="#c0c0c0"/>
<path d="M126.4 152.3h2.2" fill="none" stroke="#c0c0c0" stroke-width=".2"/>
<path d="M116.6 152.2l1.8 .2h-1.3z" fill="#c0c0c0"/>
<path d="M116.6 152.3h2.2" fill="none" stroke="#c0c0c0" stroke-width=".2"/>
<path d="M106.8 152.2l1.8 .2h-1.3z" fill="#c0c0c0"/>
<path d="M106.8 152.3h2.2" fill="none" stroke="#c0c0c0" stroke-width=".2"/>
<path d="M97 152.2l1.8 .2h-1.3z" fill="#c0c0c0"/>
<path d="M97 152.3h2.2" fill="none" stroke="#c0c0c0" stroke-width=".2"/>
<path d="M87.2 152.2l1.8 .2h-1.3z" fill="#c0c0c0"/>
<path d="M87.2 152.3h2.2" fill="none" stroke="#c0c0c0" stroke-width=".2"/>
<path d="M77.4 152.2l1.8 .2h-1.3z" fill="#c0c0c0"/>
<path d="M77.4 152.3h2.2" fill="none" stroke="#c0c0c0" stroke-width=".2"/>
<g fill="#c0c0c0">
<path d="M136.7 152.4l.9 .1z"/>
<path d="M136.7 152.4h1.3z"/>
<path d="M126.9 152.4l.9 .1z"/>
<path d="M126.9 152.4h1.3z"/>
<path d="M117.1 152.4l.9 .1z"/>
<path d="M117.1 152.4h1.3z"/>
<path d="M107.3 152.4l.9 .1z"/>
<path d="M107.3 152.4h1.3z"/>
<path d="M97.5 152.4l.9 .1z"/>
<path d="M97.5 152.4h1.3z"/>
<path d="M87.7 152.4l.9 .1z"/>
<path d="M87.7 152.4h1.3z"/>
<path d="M77.9 152.4l.9 .1z"/>
<path d="M77.9 152.4h1.3z"/>
</g>
<g fill="none" stroke="#000" stroke-width=".25">
<path d="M138.9 91.2h9.3M149.8 91.2h1.6M153 91.2h9.2M160.6 94.4v23.3M160.6 123.6v23.3M78.5 151.6v4.9M78.5 158.1v1.6M88.3 151.6v9.3M98.1 151.6v9.3M115.3 151.6v17.7M120.2 151.6v17.7M137.3 151.6v4.9"/>
<path d="M137.3 158.1v1.6M138.9 150h9.3M149.8 150h1.6M153 150h9.2M72.3 162.6l-4.4 5.1h-4.7M78.5 161.3v9.5M78.5 172.4v1.6M78.5 175.6v4.8M81.7 178.9h22.8M82 173.3h3.2M88.3 162.5v1.5M88.3 165.6v9.3"/>
<path d="M91.4 171.2h3.7v4.3h-3.7zM98.1 162.5v1.5M98.1 165.6v9.3M101.3 173.3h3.2M108.9 167.7h3.2M111.4 178.9h22.8M123.4 167.7h3.1M137.3 161.3v9.5M137.3 172.4v1.6M137.3 175.6v4.8"/>
<circle cx="78.5" cy="91.2" r="2.45"/>
<circle cx="88.3" cy="91.2" r="2.45"/>
<circle cx="98.1" cy="91.2" r="2.45"/>
<circle cx="107.9" cy="91.2" r="2.45"/>
<circle cx="117.7" cy="91.2" r="2.45"/>
<circle cx="127.5" cy="91.2" r="2.45"/>
<circle cx="137.3" cy="91.2" r="2.45"/>
<circle cx="78.5" cy="101" r="2.45"/>
<circle cx="78.5" cy="110.8" r="2.45"/>
<circle cx="88.3" cy="101" r="2.45"/>
<circle cx="88.3" cy="110.8" r="2.45"/>
<circle cx="98.1" cy="101" r="2.45"/>
<circle cx="107.9" cy="101" r="2.45"/>
<circle cx="117.7" cy="101" r="2.45"/>
<circle cx="127.5" cy="101" r="2.45"/>
<circle cx="127.5" cy="110.8" r="2.45"/>
<circle cx="137.3" cy="101" r="2.45"/>
<circle cx="137.3" cy="110.8" r="2.45"/>
<circle cx="78.5" cy="120.6" r="2.45"/>
<circle cx="78.5" cy="130.4" r="2.45"/>
<circle cx="88.3" cy="130.4" r="2.45"/>
<circle cx="88.3" cy="120.6" r="2.45"/>
<circle cx="127.5" cy="130.4" r="2.45"/>
<circle cx="127.5" cy="120.6" r="2.45"/>
<circle cx="137.3" cy="120.6" r="2.45"/>
<circle cx="137.3" cy="130.4" r="2.45"/>
<circle cx="78.5" cy="150" r="2.45"/>
<circle cx="78.5" cy="140.2" r="2.45"/>
<circle cx="88.3" cy="140.2" r="2.45"/>
<circle cx="88.3" cy="150" r="2.45"/>
<circle cx="98.1" cy="150" r="2.45"/>
<circle cx="98.1" cy="140.2" r="2.45"/>
<circle cx="107.9" cy="150" r="2.45"/>
<circle cx="107.9" cy="140.2" r="2.45"/>
<circle cx="117.7" cy="150" r="2.45"/>
<circle cx="117.7" cy="140.2" r="2.45"/>
<circle cx="127.5" cy="140.2" r="2.45"/>
<circle cx="127.5" cy="150" r="2.45"/>
<circle cx="137.3" cy="150" r="2.45"/>
<circle cx="137.3" cy="140.2" r="2.45"/>
</g>
<path d="M56.4 198.6h103v23.3h-103zM111.8 198.6v23.3M56.4 202.5h103M56.4 206.4h103M56.4 214.1h103M56.4 210.2h103M56.4 218h103M102.7 206.4v15.5M127.7 202.5v3.9M127.7 210.2v11.7M143.6 202.5v3.9M143.6 210.2v11.7" fill="none" stroke="#000" stroke-width=".36"/>
<path d="M26.1 50.9h163.7M26.2 50.8v9.7M189.7 50.8v9.7M26.1 60.4h163.7" fill="none" stroke="#000" stroke-width=".2"/>
<path d="M160.6 91.2l.6 3.2h-1.1zM160.1 146.9h1.1l-.6 3.1zM71.9 162.2l2.5-2-1.7 2.7zM78.5 178.9l3.2-.6v1.1zM85.2 172.8l3.1 .5-3.1 .5zM98.1 173.3l3.2-.5v1zM112.1 167.2l3.2 .5-3.2 .6zM120.2 167.7l3.2-.5v1.1zM134.2 178.3l3.1 .6-3.1 .5z" fill="#000"/>
<g font-size="3.9">
<text x="26.4" y="43.5">40-Lead Thin Fine Pitch Ball Grid Array (AXB) - 4x4x1.11 mm Body [TFBGA]</text>
<text x="26.4" y="48">Atmel Legacy Global Package Code CDQ</text>
<text x="76.5" y="194.5">RECOMMENDED LAND PATTERN</text>
</g>
<g font-size="3.2">
<text x="28.4" y="54.6">Note:</text>
<text x="41.1" y="54.6">For the most current package drawings, please see the Microchip Packaging Specification located at</text>
<text x="41.1" y="58.3">http://www.microchip.com/packaging</text>
<text x="158.6" y="121.8">C2</text>
<text x="40.6" y="168.9">SILK SCREEN</text>
<text x="128.2" y="168.8">ØX1</text>
<text x="92.1" y="174.5">E</text>
<text x="106.1" y="180">C1</text>
</g>
<g font-size="2.9">
<text x="104.3" y="201.6">Units</text>
<text x="126" y="201.6">MILLIMETERS</text>
<text x="57.3" y="209.3">Contact Pitch</text>
<text x="89" y="205.4">Dimension Limits</text>
<text x="106.3" y="209.3">E</text>
<text x="117.1" y="205.4">MIN</text>
<text x="129.5" y="209.3">0.50 BSC</text>
<text x="132.3" y="205.4">NOM</text>
<text x="148.4" y="205.4">MAX</text>
<text x="57.3" y="213.2">Contact Pad Spacing</text>
<text x="105.4" y="213.2">C1</text>
<text x="132.8" y="213.2">3.00</text>
<text x="57.3" y="221">Contact Pad Diameter (X40)</text>
<text x="57.3" y="217.1">Contact Pad Spacing</text>
<text x="105.4" y="217.1">C2</text>
<text x="105.5" y="221">X1</text>
<text x="132.8" y="217.1">3.00</text>
<text x="148.7" y="221">0.30</text>
<text x="34" y="228.3">Notes:</text>
<text x="34" y="232.9">1. Dimensioning and tolerancing per ASME Y14.5M</text>
<text x="43.6" y="236.9">BSC: Basic Dimension. Theoretically exact value shown without tolerances.</text>
<text x="34" y="241">2. For best soldering results, thermal vias, if used, should be filled or tented to avoid solder loss during</text>
<text x="38.1" y="244.3">reflow process</text>
<text x="122.9" y="251.7">Microchip Technology Drawing C04-23132 Rev A</text>
<text x="26.6" y="261.3">© 2018 Microchip Technology Inc.</text>
</g>
<g font-size="2.7">
<text x="77.8" y="79.8">1</text>
<text x="87.6" y="79.8">2</text>
<text x="97.4" y="79.8">3</text>
<text x="107.2" y="79.8">4</text>
<text x="117" y="79.8">5</text>
<text x="126.8" y="79.8">6</text>
<text x="136.6" y="79.8">7</text>
<text x="65.4" y="92.2">A</text>
<text x="65.4" y="102">B</text>
<text x="65.2" y="111.8">C</text>
<text x="65.2" y="121.6">D</text>
<text x="65.4" y="131.4">E</text>
<text x="65.5" y="141.2">F</text>
<text x="65.1" y="151">G</text>
</g>
</svg>
